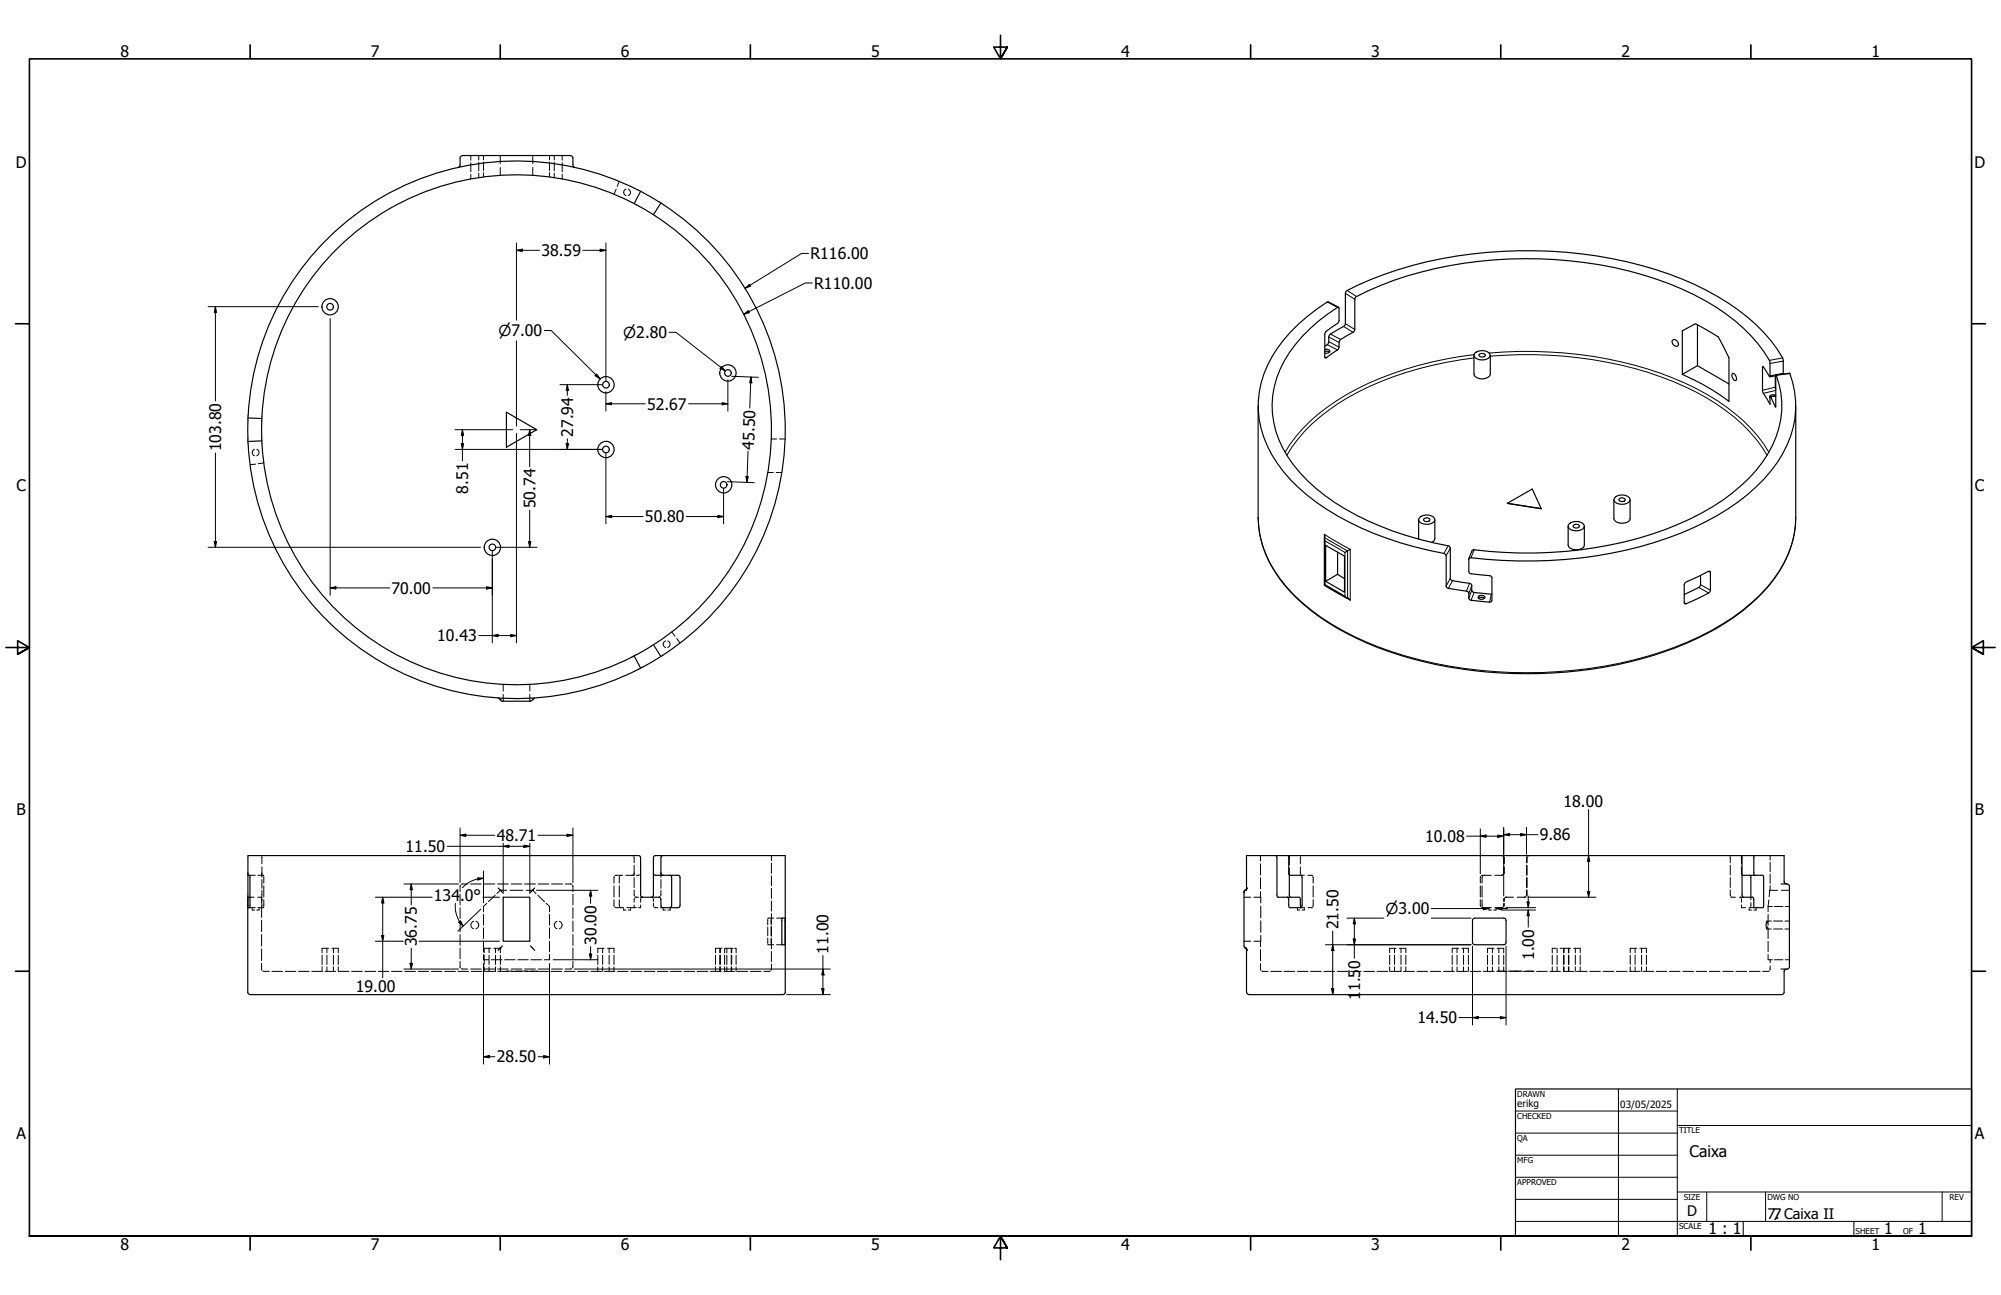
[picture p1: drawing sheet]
<svg xmlns="http://www.w3.org/2000/svg" width="864mm" height="559mm" viewBox="0 0 864 559" stroke-linecap="round" stroke-linejoin="round" font-family="sans-serif">
<!-- layer: Hidden (ANSI) -->
<g fill="none" stroke="#000" stroke-width=".43">
<path d="M203.2 67.1v2.1M203.2 70.2v4M203.2 75.2v2M206.6 67.1v1.9M206.6 70v3.8M206.6 74.7v1.9M208.7 67.1v1.9M208.7 69.9v3.7M208.7 74.5v1.8M215.9 67.1v3.4M215.9 72.3v3.3M229.9 67.1v3.4"/>
<path d="M229.9 72.3v3.3M237.2 67.1v1.9M237.2 69.9v3.7M237.2 74.5v1.8M239.2 67.1v1.9M239.2 70v3.8M239.2 74.7v1.9M242.6 67.1v2.1M242.6 70.2v4M242.6 75.2v2M267.3 78.2l-.9 2.3M265.9 81.6l-.9 2.2"/>
<path d="M270.2 81.6a1.47 1.47 0 0 0-1 1.4 1.47 1.47 0 0 0 1 1.4M271.1 81.6a1.48 1.48 0 0 1 1 1.4 1.48 1.48 0 0 1-1 1.4M109.9 193.9a1.47 1.47 0 0 0-1.1 1.4 1.47 1.47 0 0 0 1.1 1.4M110.8 193.9a1.47 1.47 0 0 1 1 1.4 1.47 1.47 0 0 1-1 1.4M113.9 199.8l-2.5 .3M332.8 189.4h2.4M336.4 189.4h2.4M110.3 200.3l-2.4 .2M331.3 203.9h2.5M335 203.9h2.4M287.3 276.6a1.44 1.44 0 0 0-1.1 1.4 1.44 1.44 0 0 0 1.1 1.4M288.2 276.6a1.45 1.45 0 0 1 1 1.4 1.45 1.45 0 0 1-1 1.4"/>
<path d="M289.9 272.7l1.4 1.9M292 275.5l1.5 1.9M217.2 295.3v2.9M217.2 299.7v2.9M228.7 295.3v2.9M228.7 299.7v2.9M107.8 377.7h2.4M111.3 377.7h2.4l.1 .3M113 377.3v.4M113 369.2v.3M113 369.8v2.9M113 374.1v4.5"/>
<path d="M113 379.5v3.8M113.9 378.3v2.8M265.1 378.2l-.1 2.9M267.4 378.2l-.1 2.9M268.2 377.7l-.4 .1M268.7 377.7l-3.3 .1M270.1 377.7h3.6M272.8 369.2l.4 .1M273.2 377.5l-.4 .2M273.6 369.7l.1 2.6M273.7 376.7l-.1 .4M273.7 373.4v4.2"/>
<path d="M273.7 378.7v4.3M276 377.5l-1.4 .2M276.5 376.7l-.1 .4M285.2 376.7v1.9M285.2 379.5v3.8M332.9 369.2v2.1M332.9 372.4v4.4M332.9 377.9v4.3M544 369.2v2.3M544 372.7v4.9M544 378.8v4.7M556.3 369.5l.1 .2"/>
<path d="M556.4 370l.1 3.1M556.5 374.6v2.9M561.2 374.1l.1 3M561.3 369.8l-.1 2.9M561.3 377.7h1.6M561.5 377.4l.3 .3M561.8 369.2l-.3 .2M564.5 377.7l2 .2M566.7 378.3v2.8M639 378.2l-.1 2.9M639.8 378.2l-.2 2.9M640.1 377.7l-.7 .1"/>
<path d="M640.4 377.7h3.2M640.7 377.7l-.6 .1M648 369.2l.5 .1M648.2 369.2l.5 .1M648.5 377.5l-.5 .2M648.7 377.5l-3.5 .2M648.8 369.7l.2 3M649 374.1l-.2 3M649 369.7l.2 3M649.2 374.1l-.2 3M658.8 373.4v4.2M658.8 378.7v4.3"/>
<path d="M658.9 369.7l-.1 2.6M659.1 373.4v4.2M659.1 378.7v4.3M659.2 369.7l-.1 2.6M659.8 369.2l-.5 .1M660.1 369.2l-.5 .1M746.3 369.2l.3 .2M746.7 369.8l.1 2.5M746.8 373.4v4.2M746.8 378.7v4.3M751.6 370v2.7M751.6 374.1v2.9"/>
<path d="M751.7 377.3l.1 .3M751.7 369.5l-.1 .2M764 369.2v2M764 372.2v4M764 377.2v4M107.8 391.7h2.4M107.9 387.2h1.7M108.8 392.3v.4h1.1M108.8 391.7v.3M111.3 387.2h1.7M111.8 392.3v.4h-1M111.8 391.7v.3"/>
<path d="M112.9 387.2v2.4M112.9 390.9v5M112.9 397.1v4.9M113 386.8v.4M113 387.2v.3M113 391.4v.3M113 384.2v2.3M113 387.9v1.1M113 389.8v1.2M113.8 391.4l-.1 .3h-2.4M113.9 382.3v4.8M113.9 388.2v2.8"/>
<path d="M198.6 385.9v4.6M198.6 391.7v4.6M198.6 397.4v4.7M198.7 382l-.1 2.7M201.9 381.4l-2.8 .2M203.1 381.4h4.6M204.4 397.6a1.65 1.65 0 0 0-1.2 1.6 1.65 1.65 0 0 0 1.2 1.5M205.4 397.6a1.65 1.65 0 0 1 1.2 1.6 1.65 1.65 0 0 1-1.2 1.5M208.7 394.6v4.6M208.9 381.4h4.7M210.1 389.8l-1.4 1.4v2.2M213.7 386.3l-2.9 2.8"/>
<path d="M214.8 381.4h4.6M218.7 384.2h-2.8l-1.5 1.4M220.1 384.2h5.6M220.6 381.4h4.6M226.4 381.4h4.7M227.1 384.2h2.8l1.4 1.4M232.1 386.3l2.8 2.8M232.2 381.4h4.7M235.7 389.8l1.5 1.4v2.2M237.2 394.6v4.6M238.1 381.4h4.7M240.4 397.6a1.65 1.65 0 0 0-1.2 1.6 1.65 1.65 0 0 0 1.2 1.5"/>
<path d="M241.4 397.6a1.65 1.65 0 0 1 1.2 1.6 1.65 1.65 0 0 1-1.2 1.5M243.9 381.4l2.9 .2M247.1 382l.2 2.7M247.3 385.9v4.6M247.3 391.7v4.6M247.3 397.4v4.7M265 388.2l.1 3M265 382.3v4.8M265.4 391.5l3.6 .2M267.3 388.2l.1 3M267.3 382.3v4.8M267.8 391.5l.4 .2"/>
<path d="M269.2 392.3v.4h.9M269.2 391.7v.3M270.6 391.7h4M272.2 392.3v.4h-1.1M272.2 391.7v.3M273.7 384l.1 2.7M273.7 390.5v1.2M273.8 387.7l-.1 1.6M274.1 387l.5 .2M274.6 387.2l-.5 .1M274.6 387.2h.9M276.4 387.2h1l-.5 .1"/>
<path d="M276.5 390.5v1.2h-1M276.6 387.7l-.1 1.6M281.2 387.2l.4 .1M281.9 387.7l.1 1.3M282 389.8l.1 1.4M282.4 391.5l1.5 .2M284.8 387l-.4 .2M285 391.7h1.1M285.2 384.2l-.1 2.5M286.2 392.3v.4h1M286.2 391.7v.3M289.2 392.3v.4h-1"/>
<path d="M289.2 391.7v.3M331.3 396.8v2.3M331.3 400v3.8M332.8 396.2v.3M332.8 396.8v2.3M332.8 400v3.8M332.9 383.3v4.4M332.9 388.7v4.4M332.9 394.2v4.4M332.9 399.7v4.3M333.9 396.2h-2.4l-.1 .3M335.2 396.2h2.4"/>
<path d="M536.9 387.2h2.9M537 384.6l-.1 .5M537.9 383.9l-.7 .4M538.3 383.2l-.1 .3M541.2 387.2h2.9v2.5M544 384.7v2.5M544.1 391v5M544.1 397.3v5M559.9 392.3v.4h1.1M559.9 391.7v.3M561.3 391.7h1.6v.3M561.6 391.6h.1"/>
<path d="M562.9 392.3v.4h-1M566.5 391.5l-2 .2M566.7 388.2v2.9M566.7 382.3v4.8M638.9 388.2l.1 3M638.9 382.3v4.8M639.4 391.5l.7 .2M639.6 388.2l.2 3M639.6 382.3v4.8M640.1 391.5l.6 .2M640.4 391.7h3.2M642.6 392.3v.4h1"/>
<path d="M642.6 391.7v.3M645.7 392.3v.4h-1M645.7 391.7v.3M648.5 391.5l-.5 .2M648.7 391.5l-3.5 .2M649 389.8l-.2 1.4M649.1 387.7l-.1 1.3M649.2 389.8l-.2 1.4M649.4 387.7l-.2 1.3M650.2 387.2l-.5 .1M653.2 387.2l-3.7 .1M658.3 387l-3.6 .2"/>
<path d="M658.6 387l-.6 .2M658.8 384l-.2 2.7M659.1 384l-.2 2.7M746.8 384v2.6M747 387l2 .2M750.7 387.2h1.6M751.1 387.2l.3 .2M751.5 387.8l.1 1.5M751.6 390.5v1.2h1.8M754.9 392.3v.4h1M754.9 391.7v.3M755.1 391.7h1.8"/>
<path d="M755.5 391.4l-.2 .3M755.6 389.5v1.5M755.6 387.2v1.1M757.9 392.3v.4h-1M757.9 391.7v.3M762.5 397.4h2M762.8 398.5l-.3-1.1-.3 1.8 .3 1.7 .3-1M763.1 391.2v2.2M763.1 394.6v4.6M763.1 391.2h1.8M763.4 388.4l-.3 2.8M764 382.1v2.1"/>
<path d="M765.4 397.4h4M765.8 391.2h3.7M767.2 384.2h-3.4l-.3 2.8M768.9 384.2h3.4M770.3 397.4h2M770.4 391.2h1.9M112.9 403.3v4.9M112.9 409.5v5M112.9 415.7l.1 3M113.4 419l2.8 .2M117.3 419.2h4.6M123.1 419.2h4.6"/>
<path d="M128.8 419.2h4.6M134.6 419.2h4.5M139 412.2v4M139 417.2v2M140.3 419.2h4.6M141.1 409.2v2M141.1 412.2v4M141.1 417.2v2M141.8 409.2h-2.8v2M143.2 409.2h2.8v2M143.9 409.2v2M143.9 412.2v4"/>
<path d="M143.9 417.2v2M146 412.2v4M146 417.2v2M146 419.2h4.6M151.8 419.2h4.5M157.5 419.2h4.6M163.3 419.2h4.5M169 419.2h4.5M174.7 419.2h4.6M180.5 419.2h4.5M186.2 419.2h4.6M191.9 419.2h4.6"/>
<path d="M197.7 419.2h4.5M198.6 414.8l.1 2.8M198.6 403.3v4.6M198.6 409.1v4.6M199.1 418l2.8 .1M203.1 418.1h4.6M203.4 419.2h4.6M208.7 400.4v4.5M208.7 406.1v4.6M208.7 411.9v2.2h2.2M208.9 418.1h4.7M209 412.2v4"/>
<path d="M209 417.2v2M209.1 419.2h4.6M211.1 409.2v2M211.1 412.2v4M211.1 417.2v2M211.8 409.2h-2.8v2M212.1 414.1h4.6M213.2 409.2h2.8v2M213.9 409.2v2M213.9 412.2v4M213.9 417.2v2M214.8 418.1h4.6"/>
<path d="M214.9 419.2h4.6M216 412.2v4M216 417.2v2M217.8 414.1h4.5M218.6 419h2.6M218.6 419v.1M220.6 418.1h4.6M220.6 419.2h4.6M222.4 419h5.3M223.5 414.1h4.5M226.4 418.1h4.7M226.4 419.2h4.5"/>
<path d="M229 419h2.6M229.2 414.1h4.5M231.6 419v.1M232.1 419.2h4.6M232.2 418.1h4.7M237.2 411.9v2.2h-2.3M237.2 400.4v4.5M237.2 406.1v4.6M237.8 419.2h4.6M238.1 418.1h4.7M243.6 419.2h4.6M246.8 418l-2.9 .1"/>
<path d="M247.3 414.8l-.2 2.8M247.3 403.3v4.6M247.3 409.1v4.6M249.3 419.2h4.6M255 419.2h4.6M258 412.2v4M258 417.2v2M260.1 409.2v2M260.1 412.2v4M260.1 417.2v2M260.8 409.2h-2.8v2M260.8 419.2h4.6"/>
<path d="M262.2 409.2h2.8v2M262.9 409.2v2M262.9 412.2v4M262.9 417.2v2M265 412.2v4M265 417.2v2M266.5 419.2h4.6M272.2 419.2h4.7M278 419.2h4.6M283.7 419.2h4.6M289.4 419.2h4.7M295.2 419.2h4.6"/>
<path d="M300.9 419.2h4.6M306.6 419.2h4.7M308.8 412.2v4M308.8 417.2v2M310.6 409.2v2M310.6 412.2v4M310.6 417.2v2M310.9 409.2v2M310.9 412.2v4M310.9 417.2v2M311.6 409.2h-2.8v2M312.4 419.2h4.6"/>
<path d="M312.7 409.2v2M312.7 412.2v4M312.7 417.2v2M313 409.2h3.4M313.7 409.2v2M313.7 412.2v4M313.7 417.2v2M315.6 409.2v2M315.6 412.2v4M315.6 417.2v2M315.8 409.2v2M315.8 412.2v4"/>
<path d="M315.8 417.2v2M317.1 409.2h.6v2M317.7 412.2v4M317.7 417.2v2M318.1 419.2h4.6M323.8 419.2h4.7M331.3 404.7v2.3M331.4 407.4l.1 .3h2.4M332.4 419l-2.8 .2M332.8 407.4v.3M332.8 404.7v2.3M332.9 405.1v4.3"/>
<path d="M332.9 410.5v4.4M332.9 416l-.2 2.7M335.2 407.7h2.4M536.9 406.1h2.9M537.6 409.1l.3 .2M538.2 409.7l.1 .4M544 406.1v2.5M544 409.8v4.8M544 415.8l.1 2.9M544.1 403.6v2.5h-2.9M544.5 419l2.8 .2M548.4 419.2h4.6"/>
<path d="M554.2 419.2h4.5M559.9 419.2h4.6M565.7 419.2h4.5M571.4 419.2h4.6M577.2 419.2h4.5M582.9 419.2h4.5M588.6 419.2h4.6M594.4 419.2h4.5M599.8 412.2v4M599.8 417.2v2M601.9 409.2v2M601.9 412.2v4"/>
<path d="M601.9 417.2v2M602.6 409.2h-2.8v2M603.9 409.2h2.8v2M604.6 417.2v2h-4.5M604.6 409.2v2M604.6 412.2v4M605.8 419.2h4.6M606.7 412.2v4M606.7 417.2v2M611.6 419.2h4.5M617.3 419.2h4.6M623 419.2h4.6"/>
<path d="M626.7 412.2v4M626.7 417.2v2M628.8 417.2v2h4.5M628.8 409.2v2M628.8 412.2v4M629.5 409.2h-2.8v2M630.9 409.2h2.8v2M631.6 409.2v2M631.6 412.2v4M631.6 417.2v2M633.7 412.2v4M633.7 417.2v2"/>
<path d="M634.5 419.2h4.6M640.2 419.2h4.6M642 412.2v4M642 417.2v2M644.1 409.2v2M644.1 412.2v4M644.1 417.2v2M644.8 409.2h-2.8v2M646 419.2h4.6M646.2 409.2h2.8v2M646.4 419h3.1M646.4 419v.1"/>
<path d="M646.9 409.2v2M646.9 412.2v4M646.9 417.2v2M649 412.2v4M649 417.2v2M651 419h6M651.7 419.2h4.6M654 419v.1M657.4 419.2h4.7M658.6 419h2.9M661.5 419v.1M663.2 419.2h4.6"/>
<path d="M668.9 419.2h4.6M669.9 412.2v4M669.9 417.2v2M671.6 409.2h-1.7v2M672 409.2v2M672 412.2v4M672 417.2v2M673.3 409.2h4.5M674.6 419.2h4.7M674.8 409.2v2M674.8 412.2v4M674.8 417.2v2"/>
<path d="M675 409.2v2M675 412.2v4M675 417.2v2M676.9 409.2v2M676.9 412.2v4M676.9 417.2v2M677.1 409.2v2M677.1 412.2v4M677.1 417.2v2M679.2 409.2h2.8v2M679.9 409.2v2M679.9 412.2v4"/>
<path d="M679.9 417.2v2M680.4 419.2h4.6M682 412.2v4M682 417.2v2M686.1 419.2h4.6M691.8 419.2h4.7M697.6 419.2h4.6M703.3 419.2h4.6M703.6 412.2v4M703.6 417.2v2M705.7 409.2v2M705.7 412.2v4"/>
<path d="M705.7 417.2v2M706.4 409.2h-2.8v2M707.8 409.2h2.8v2M708.5 409.2v2M708.5 412.2v4M708.5 417.2v2M709.1 419.2h4.6M710.6 412.2v4M710.6 417.2v2M714.8 419.2h4.6M720.5 419.2h4.6M726.3 419.2h4.6"/>
<path d="M732 419.2h4.6M737.7 419.2h4.6M743.5 419.2h4.6M749.2 419.2h4.6M755 419.2h4.6M762.5 400.9h2M763.1 411.9v2.2h1.8M763.1 400.4v4.5M763.1 406.1v4.6M763.5 419l-2.8 .2M764 414.1v1.4M764 416.8l-.2 1.9"/>
<path d="M765.4 400.9h4M765.8 414.1h3.7M770.3 400.9h2M770.4 414.1h1.9"/>
</g>
<g fill="#000">
<circle cx="537.5" cy="384.1" r=".19"/>
<circle cx="537.6" cy="384.1" r=".19"/>
<circle cx="218.6" cy="419.2" r=".19"/>
<circle cx="231.6" cy="419.2" r=".19"/>
<circle cx="537.5" cy="409.1" r=".19"/>
<circle cx="537.6" cy="409.1" r=".19"/>
<circle cx="646.4" cy="419.2" r=".19"/>
<circle cx="654" cy="419.2" r=".19"/>
<circle cx="661.5" cy="419.2" r=".19"/>
</g>
<!-- layer: Visible (ANSI) -->
<g fill="none" stroke="#000" stroke-width=".51">
<path d="M198.6 68.1l-.1 3.4-.7 .7M199.5 67.2l-.6 .3-.3 .7M199.6 67.1h46.7M246.3 67.2l.7 .3 .3 .7M247.3 68.1v3.4l.7 .7M272.8 87.4l10 5.8M272.8 87.4a110 110 0 0 0-159.8 93.2M275.6 82.1a116 116 0 0 0-168.5 97.3M275.6 82l1.8 1M276.5 82.6l-2.8 5.3M277.4 83l5.5 3.2a116 116 0 0 1-5.6 201.7M282.9 93.2a110 110 0 0 1 0 184.5"/>
<path d="M285.2 87.6l-3.2 5M577.7 132.6l-4.4-2.4a67.7 67.7 0 0 0-26.2 27.4 40.9 40.9 0 0 0 4.1 42.3 81.6 81.6 0 0 0 31 25.4 153.9 153.9 0 0 0 41.4 13.7l.5 .8v13.1l.3 .6 .7 .4 8.2 1.3 .6 .5 .1 2.7 .9 .6 8 .8 .7-.1 .3-.6-.1-10.1-.5-.5-8.4-.9-.7-.3-.3-.7v-5.2l.3-.6a197.9 197.9 0 0 0 85.6-8.6 98.6 98.6 0 0 0 44.4-28.9 42 42 0 0 0 8.3-42.1l-6 .6M571.8 149.4l1-.7 .7-.9v-2.4l.4-1 6.6-4.1 .3-14.4a146.8 146.8 0 0 1 54.5-16.3 187.4 187.4 0 0 1 90.4 10.7 97.1 97.1 0 0 1 38.7 26.8l5 7.3 .2 1v6M571.8 150.8a1.66 1.66 0 0 1 2.2 .8 1.66 1.66 0 0 1-2.2 .7M571.8 151.6h1.1l.9 .4M636.1 153.3v8.2a4.1 4.1 0 0 0 7.1 0v-8.2M636.5 152.4a4.9 4.9 0 0 1 6.4 .2 1.65 1.65 0 0 1-1.2 2.3 4.5 4.5 0 0 1-5.5-1.2zM638.3 153.1a1.57 1.57 0 0 1 2.7 .4 1.57 1.57 0 0 1-2.7-.4zM721.7 146.9a1.69 1.69 0 0 1 2.2 .3 1.69 1.69 0 0 1 .1 2.2 1.95 1.95 0 0 1-2.3-2.5zM732.6 140.1v17.7l13.6 7.9M732.6 157.8l-6.5 3.7v-18.8l5.6-3 9.9 5.7 4.6 9v18.8a96.8 96.8 0 0 0-20.1-11.7M107.1 179.4l-.1 11.1"/>
<path d="M218.6 177.9l13 7.5-13 7.6zM543 175.1v48.2a47.4 47.4 0 0 0 13.8 32 108.2 108.2 0 0 0 47.7 27.5 190.2 190.2 0 0 0 118.8-3.3 98.7 98.7 0 0 0 40.5-27.2 46.8 46.8 0 0 0 11.2-29v-48.2M747.8 161.1a2.2 2.2 0 0 1 1.4 3.1 2.2 2.2 0 0 1-1.4-3.1zM764 171.1l2.4-.4a1.74 1.74 0 0 0-2.7 .6l.2 .3M766.2 162.2l.2 5.9M766.4 162.2l-.1 13.5-2.1-4.4-.2-.2-.1 .5v2.8l-3.2-5.7v-10.4h.3l2.8 4.3v-6.5a59.2 59.2 0 0 0-19-20.7 134.7 134.7 0 0 0-60.5-22.1 177.7 177.7 0 0 0-88.5 9.9l-5.3 2.3-5.6 3-.3 14.1-.3 .6-5.7 3.3-.6 .9-.1 2.4-.4 1-5.6 3.7-.1-10.6 .6-1 5.3-3.8v-6.5a63.6 63.6 0 0 0-25.3 26.8 39.2 39.2 0 0 0 5.8 41.2 86.5 86.5 0 0 0 37.3 26.3 157.2 157.2 0 0 0 29.8 8.7l.6 .9 .1 13.4 .9 .7 7.7 1.2 .6 .9 .1 2.3 .5 .5 8.1 .9M766.4 162.2v-.4a37.3 37.3 0 0 1-3.4 34.1 76.6 76.6 0 0 1-33.5 28 168.4 168.4 0 0 1-80.2 14.5l-13.4-1.2-.5 .3-1.5 3.6M766.4 162.1l-2.6 .5M107 190.5l.1 1M107 180.3l6 .3M107.1 191.5a116 116 0 0 0 170.3 96.3M113 181.6l-.1 6a110 110 0 0 0 159.9 95.9"/>
<path d="M113 180.6v1M113 190.2l-6 .3M650.6 217.2l10.7-6.2 3.9 8.5zM650.6 217.2l14.6 2.3M696.5 215.6v8.2a3.9 3.9 0 0 0 5.6 1.6l1.3-1 .1-.6v-8.2M696.9 214.8a4.8 4.8 0 0 1 6.4 .1l.2 .6a3.6 3.6 0 0 1-4.7 2 1.89 1.89 0 0 1-1.9-2.7zM698.7 215.4a1.55 1.55 0 0 1 1.5-.6 1.55 1.55 0 0 1 1.2 1 1.55 1.55 0 0 1-1.5 .7 1.55 1.55 0 0 1-1.2-1.1zM571.6 230.6l.1 1.4M571.6 232.5v20l9.6 5.5M571.7 232l.2 1.4M571.7 232h.1M572.1 235.3l8.2 4.7v15.5l-8.2-4.7z"/>
<path d="M577.3 238.3v9.5l3 1.9M581.6 237.7l-1.1 .7M581.6 237.7h.1M582.7 237l-1.1 .7M612.3 224.3v8.3M612.6 223.4a4.3 4.3 0 0 1 6.7 .8 3.6 3.6 0 0 1-4.8 1.9 1.89 1.89 0 0 1-1.9-2.7zM614.7 223.7a1.47 1.47 0 0 1 2.4 .8 1.49 1.49 0 0 1-1.5 .6 1.49 1.49 0 0 1-1.2-1.1zM619.3 224.3v8.1l-.2 .6-1.2 1.1M676.8 227v8.2a3.9 3.9 0 0 0 5.6 1.7l1.2-1.1 .2-.6v-8.2M677.2 226.1a4.3 4.3 0 0 1 6.6 .8 3.6 3.6 0 0 1-4.8 2 1.92 1.92 0 0 1-1.8-2.8zM679.3 226.4a1.48 1.48 0 0 1 2.3 .9 1.49 1.49 0 0 1-1.5 .6 1.49 1.49 0 0 1-1.2-1.1zM571.9 252.3l-.3 .2"/>
<path d="M577.3 247.8l-5.2 3M580.5 257.2l2.2 1.8M638 258.2l1.1-.5 1.6 .5M638.3 257.2a1.87 1.87 0 0 1 2.6 .6 1.84 1.84 0 0 1-3 .1zM727.4 251.3l10-4.8 .7 .2 .1 8-.3 .7-5.2 2.9-5.3 2.3-.5-.6v-7.7zM733.9 248.3v4l-.4 .9-6.6 3.3M281.2 278.8l-6.6 3.8M282 278.2l3.2 5.1M282.8 277.7l-1.6 1M273.7 283l-.9 .5M273.7 283l2.8 5.3M274.6 282.5l-.9 .5"/>
<path d="M214.9 301.2l.6 .1 .5 .9 .8 .4h12.1l1.9-1.4M107 376.7l.1 1 .8 .3-.1 13.7h-.7l-.1-.3 .1-22.2h168.5l.6 .2 .3 .7v16l.2 .8 .7 .3h7.3l.5 1 .1 2.8 .5 .6h7.3l.4-.9-.2-12.7-.6-.3h-9.9l-.5-.3-.3-.7M286.1 369.2l-.6 .2-.3 .7v6.6l.3 .7 .6 .3M289.1 377.7l.5 .3 .3 .7v12l-.3 .7-.5 .3M550.7 369.2l.4 .9 .1 16.8 .4 .3h9.3l.3 .6v2.9l.4 .9M555.9 369.2l.4 .3M556.5 377.5v9l.4 .7M556.7 369.2l-.5 .6 .1 7.6 .4 .3h4.6l.6 .6-.1 13.1-.5 .3-4.8-.1-.3-.6-.1-3.2-.5-.6M751.3 369.2l.5 .9 .2 16.8 .3 .3h4.3l.3 1v3.5h3.9l.4-1-.2-12.7-.2-.3h-3.4M751.8 377.6l5.6 .1M752 369.2l-.3 .3M755.3 377.7l.3 1v8.5"/>
<path d="M757.4 369.2l-.5 .6v7.3l.5 .6M107.9 387.2h-1v40.9l.3 .7 .7 .3M214.9 383.2l1.9 1.9M217.2 387.2h11.5v18.9h-11.5zM230.8 383.2l-1.9 1.9M281.2 387.2l.5-.3 .3-.8v-16l.5-.8 56.4-.1v59l-.3 .6-.7 .3M337.6 396.2h1.2v11.5h-1.2l-.2-.3zM537.5 384.1l-.6 1M537.5 384.1h.1M538.3 383.2l-.7 .9M635.8 396.4l.7-.2h12.5a.9 .9 0 0 1 1 1v9.5l-.3 .7-.7 .3h-12.5l-.7-.3-.3-.7v-9.5zM768.7 381.4h2.6"/>
<path d="M771 381.4l-.7-.3-.3-.7v-11.2h-232v14l-1.1 1.8v23.2l.6 .9M771.3 381.4l.7 .3 .3 .7v34.8M216.8 408.2l-1.9 1.9M228.9 408.2l1.9 1.9M537.4 409.1l.6 .9v18.2M537.5 409.1h.1M537.6 409.1l.7 1M768.7 418.1h2.6M771 418.2l-.7 .3-.3 .7v9l-.3 .6-.7 .3M772.3 417.2l-.3 .7-.7 .2M107.9 429.2h230M538 428.1l.3 .7 .7 .3"/>
<path d="M539 429.2h230"/>
<circle cx="142.5" cy="132.4" r="1.43"/>
<circle cx="142.5" cy="132.4" r="3.5"/>
<circle cx="261.5" cy="166" r="1.43"/>
<circle cx="261.5" cy="166" r="3.5"/>
<circle cx="314.2" cy="160.9" r="1.43"/>
<circle cx="314.2" cy="160.9" r="3.5"/>
<circle cx="261.5" cy="194" r="1.43"/>
<circle cx="261.5" cy="194" r="3.5"/>
<circle cx="312.3" cy="209.2" r="1.43"/>
<circle cx="312.3" cy="209.2" r="3.5"/>
<circle cx="212.5" cy="236.2" r="1.43"/>
<circle cx="212.5" cy="236.2" r="3.5"/>
</g>
<g fill="#000">
<circle cx="763.9" cy="171.6" r=".25"/>
<circle cx="581.6" cy="258.1" r=".25"/>
<circle cx="215.8" cy="301.9" r=".25"/>
<circle cx="229.9" cy="301.9" r=".25"/>
<circle cx="215.8" cy="384.1" r=".25"/>
<circle cx="229.9" cy="384.1" r=".25"/>
<circle cx="215.8" cy="409.1" r=".25"/>
</g>
<!-- layer: Visible Narrow (ANSI) -->
<g fill="none" stroke="#000" stroke-width=".43">
<path d="M572.8 130.3l4.4 2.4M580.6 139.6l4.1 2.6M580.6 126.6l4.1 2.6M581.4 125.3l4.1 2.7M571.8 154.1l.6 .3M572.8 148.7l4.4 2.3M573.5 145.4l4.4 2.4M573.5 147.4l4.4 2.4M574.2 144.1l4.4 2.4M579.9 140.8l4 2.6M636.1 154.4a142.5 142.5 0 0 0-58.9 20 67 67 0 0 0-21.8 22.1M636.2 153a143.5 143.5 0 0 0-59.5 20 68.4 68.4 0 0 0-22.1 22.1"/>
<path d="M642.7 152.3a172.1 172.1 0 0 1 84.4 13 83.4 83.4 0 0 1 34.1 26.3l2.2 3.5M643.2 153.7a177.3 177.3 0 0 1 78.5 10.8 85 85 0 0 1 38.8 28.5l2.1 3.5M761.1 158.5l-.4 .1M769.4 154.4l-5.7 1.1M769.6 155.8l-5.7 1M766.2 175.5h.2M766.2 167.1l-5.5 1.3M766.4 170.9l-2.2 .4M766.4 168.5l-5.4 1.2M769.6 161.1l-5.7 1.1M772.5 161.2l-5.9 .7M543 223.3a46.2 46.2 0 0 0 12.4 30.1 103.6 103.6 0 0 0 45.6 27.9 191.3 191.3 0 0 0 121.8-2 101.9 101.9 0 0 0 39.9-25.9 45.6 45.6 0 0 0 12.3-30.1"/>
<path d="M571.6 230.6l11.1 6.4v22l-11.1-6.5zM571.7 232l9.9 5.7v20.4M571.9 233.4l8.6 5v18.8l-8.6-4.9zM625 235.5l-1.8 3.3M625.9 236.5l-1.8 3.3M636.2 237.2l-1.3 3.5M625.9 249.6l-1.8 3.3M626.9 250.6l-1.8 3.3M634.2 251.7l-1.3 3.4M635.2 252.7l-1.3 3.3M635.2 254.7l-1.3 3.4M636.2 255.7l-1.3 3.3"/>
<path d="M643.6 256.4l-.7 3.4M733.2 253.5l4.2 2.4M733.9 252.3l4.3 2.4M737.4 246.5l.8 .5M726.9 260l.8 .5"/>
</g>
<!-- layer: Border (ANSI) -->
<g fill="none" stroke="#000" stroke-width=".7">
<path d="M107.9 19.4v6M215.9 19.4v6M323.8 19.4v6M431.8 15.2v10.2l-2.9-5.1h5.8l-2.9 5.1 2.9-5.1M539.8 19.4v6M647.7 19.4v6M755.6 19.4v6M6.7 139.7h6M850.9 139.7h6M2.5 279.4h10.2l-5.1-2.9v5.8l5.1-2.9-5.1 2.9M861.1 279.4h-10.2l5.1-2.9v5.8l-5.1-2.9 5.1 2.9M6.7 419.1h6"/>
<path d="M850.9 419.1h6M12.7 533.4v-508h838.2v508h-838.2h838.2M107.9 533.4v6M215.9 533.4v6M323.8 533.4v6M434.7 538.5l-2.9-5.1 2.9 5.1h-5.8l2.9-5.1v10.2M539.8 533.4v6M647.7 533.4v6M755.6 533.4v6"/>
</g>
<!-- layer: Title (ANSI) -->
<g fill="none" stroke="#000" stroke-width=".43">
<path d="M654 479.4h69.9M698.5 469.9v63.5M723.9 469.9v63.5M654 488.9h69.9M654 498.5h69.9M723.9 485.6h127M654 508h69.9M654 517.5h69.9M723.9 514.3h127M736.6 514.3v12.7M762 514.3v12.7M838.2 514.3v12.7"/>
<path d="M654 527h196.9M752.3 527v6.4M800.1 527v6.4"/>
</g>
<path d="M654 469.9h196.9v63.5h-196.9z" fill="none" stroke="#000" stroke-width=".51"/>
<!-- layer: Dimension (ANSI) -->
<g fill="none" stroke="#000" stroke-width=".43">
<path d="M222.9 108l2.5-.5v1zM222.9 108h10M222.9 104.8v33.4M251.5 108h10M259 107.5l2.5 .5-2.5 .5zM261.5 104.8v59.6M349 109.3h-3.1l-24.3 15.1M89.8 132.3h47.6M93 132.3l.5 2.6h-1zM93 132.3v40.7M142.5 137.5v119.4M321 135.6l2-1.6 .4 .9z"/>
<path d="M321.6 124.4l1.8-1.7 .6 .8zM350.6 122.1h-3.1l-26.5 13.5M222.9 147.1v36.7M234.9 142.6h3l21.1 20.9M288.7 143.4h3l21.4 16.7M311.4 158.1l1.7 2-2.3-1.2zM241.7 166h18.2M244.9 166l.5 2.5h-1.1zM244.9 166v4.6M256.9 162.1l.7-.7 1.4 2.1zM261.5 174.2l2.5-.5v1zM261.5 174.2h17"/>
<path d="M261.5 169v8.4M297.2 174.2h16.9M311.7 173.7l2.4 .5-2.4 .5zM314.1 163.9v13.5M315.7 162.4l11.6 .4M324.1 162.7l.4 2.5h-1zM324.1 162.7l-.5 13.4M93 195.5v40.7M196.4 193.9h63.5M196.4 185.4h24.9M199.1 191.5h1l-.5 2.4zM199.6 185.4l.5 2.5h-1z"/>
<path d="M199.6 185.4v13.5M222.9 187v90.4M224.5 185.4h7.3M228.6 185.4l.5 2.5h-1zM228.6 185.4v16M244.3 191.5h1.1l-.5 2.4zM244.9 189.3v4.6M261.5 195.5v30.6M322.8 194.8l-.5 13.4M312.3 210.8v15.3M313.9 207.8l11.6 .5M321.9 205.7h1.1l-.7 2.5z"/>
<path d="M89.8 236.2h117.6M92.5 233.7h1l-.5 2.5zM212.5 237.7v39.7M214.1 236.2h17.7M228.1 233.7h1l-.5 2.5zM228.6 220.2v16M261.5 222.9l2.5-.5v1zM261.5 222.9h16.1M296.2 222.9h16.1M309.8 222.4l2.5 .5-2.5 .5zM142.5 253.7l2.5-.5v1zM142.5 253.7h25.6"/>
<path d="M186.8 253.7h25.7M210 253.2l2.5 .5-2.5 .5zM206.6 274.3h16.3M212.5 274.3l2.4-.6v1.1zM220.4 273.7l2.5 .6-2.5 .5zM198.6 357.3v23.5M244.7 359.9l2.6 .5-2.6 .5zM247.3 357.3v23.5M638.9 357.6v19.5M649 357v29.6M656.3 359.7l2.5 .5-2.5 .5zM658.8 357v11.6"/>
<path d="M685.6 349.3v37.9M193 365.2h35.7M198.6 360.4l2.4-.5v1zM198.6 360.4h15M206.1 378.8l2.6 .2-2.5 .7zM208.7 379a12.5 12.5 0 0 0-9.1 4M208.7 375.8v13.8M217.2 365.2l2.4-.5v1zM217.2 363.9v21.7M226.1 364.7l2.6 .5-2.6 .5zM228.7 363.9v21.7M232.2 360.4h15.1"/>
<path d="M633 360.8h16M638.9 360.8l2.4-.5v1zM646.4 360.3l2.6 .5-2.6 .5zM649 360.2l2.4-.5v1zM649 360.2h14.7M685.6 369.2l.5 2.5h-1zM162 387.2h24.5M165.2 387.2l.5 2.4h-1zM165.2 387.2v34.8M174.3 381.4h23.6M177.5 381.4l.5 2.5h-1zM177.5 381.4v9.1"/>
<path d="M196.5 389.8a12.2 12.2 0 0 0 1.8 7.9M197.9 398l.9-.7 1.1 2.3zM198.4 397.6l1.5 2M207.5 392.3l-9.9 9.5M208.4 387.2h7.2M231.5 384.2h26.6M254.9 384.2l.5 2.5h-1zM254.9 384.2v5.6M581.3 396.2h15.9M584.5 396.2l.5 2.5h-1zM584.5 396.2v17.3M617.7 392h24.9"/>
<path d="M617.7 396.2h17.2M640.1 391.5l2.5 .5-2.5 .6zM645.7 392l2.4-.5v1.1zM645.7 392h4.9M648.1 392.7h14.6M649.8 391.7h12.9M659.1 389.2h.9l-.4 2.5zM659.4 387.2h29.4M659.6 392.7l.4 2.5h-.9zM659.6 386.7v5M659.6 392.7v7.4M685.1 384.7h1l-.5 2.5z"/>
<path d="M162 406.1h12.1M164.7 403.7h1l-.5 2.4zM174.3 418.1h23.6M177 415.7h1l-.5 2.4zM177.5 409.1v9M180.8 406.1h34.8M208.7 415.8v43.4M237.2 415.8v43.4M238.8 414.1h19.3M247.8 418.1h110.5M254.4 411.7h1l-.5 2.4zM254.9 408.5v5.6"/>
<path d="M355.2 418.1l.5 2.6h-1.1zM355.2 412.3v16.9M572 407.7h62.9M575.2 407.7l.5 2.4h-1zM575.2 401.8v27.4M584 405.2h1l-.5 2.5zM635.5 408.2v34.1M650 408.2v34.1M339.5 429.2h18.8M354.6 426.7h1.1l-.5 2.5zM574.7 426.7h1l-.5 2.5zM629.6 439.1h20.4"/>
<path d="M635.5 439.1l2.5-.4v.9zM647.5 438.7l2.5 .4-2.5 .5zM208.7 456l2.4-.5v1zM208.7 456h4.9M232.2 456h5M234.6 455.5l2.6 .5-2.6 .5z"/>
</g>
<g fill="#000">
<path d="M222.9 108l2.5-.5v1zM259 107.5l2.5 .5-2.5 .5zM93 132.3l.5 2.6h-1zM321 135.6l2-1.6 .4 .9zM321.6 124.4l1.8-1.7 .6 .8zM311.4 158.1l1.7 2-2.3-1.2zM244.9 166l.5 2.5h-1.1zM256.9 162.1l.7-.7 1.4 2.1zM261.5 174.2l2.5-.5v1zM311.7 173.7l2.4 .5-2.4 .5zM324.1 162.7l.4 2.5h-1zM199.1 191.5h1l-.5 2.4z"/>
<path d="M199.6 185.4l.5 2.5h-1zM228.6 185.4l.5 2.5h-1zM244.3 191.5h1.1l-.5 2.4zM321.9 205.7h1.1l-.7 2.5zM92.5 233.7h1l-.5 2.5zM228.1 233.7h1l-.5 2.5zM261.5 222.9l2.5-.5v1zM309.8 222.4l2.5 .5-2.5 .5zM142.5 253.7l2.5-.5v1zM210 253.2l2.5 .5-2.5 .5zM212.5 274.3l2.4-.6v1.1zM220.4 273.7l2.5 .6-2.5 .5z"/>
<path d="M198.6 360.4l2.4-.5v1zM649 360.2l2.4-.5v1zM206.1 378.8l2.6 .2-2.5 .7zM217.2 365.2l2.4-.5v1zM226.1 364.7l2.6 .5-2.6 .5zM244.7 359.9l2.6 .5-2.6 .5zM638.9 360.8l2.4-.5v1zM646.4 360.3l2.6 .5-2.6 .5zM656.3 359.7l2.5 .5-2.5 .5zM685.6 369.2l.5 2.5h-1zM165.2 387.2l.5 2.4h-1zM177.5 381.4l.5 2.5h-1z"/>
<path d="M197.9 398l.9-.7 1.1 2.3zM254.9 384.2l.5 2.5h-1zM584.5 396.2l.5 2.5h-1zM640.1 391.5l2.5 .5-2.5 .6zM645.7 392l2.4-.5v1.1zM659.1 389.2h.9l-.4 2.5zM659.6 392.7l.4 2.5h-.9zM685.1 384.7h1l-.5 2.5zM164.7 403.7h1l-.5 2.4zM177 415.7h1l-.5 2.4zM254.4 411.7h1l-.5 2.4zM575.2 407.7l.5 2.4h-1z"/>
<path d="M584 405.2h1l-.5 2.5zM354.6 426.7h1.1l-.5 2.5zM355.2 418.1l.5 2.6h-1.1zM574.7 426.7h1l-.5 2.5zM635.5 439.1l2.5-.4v.9zM647.5 438.7l2.5 .4-2.5 .5zM208.7 456l2.4-.5v1zM234.6 455.5l2.6 .5-2.6 .5z"/>
</g>
<g font-size="6.9">
<text x="52.1" y="24.4">8</text>
<text x="160" y="24.4">7</text>
<text x="268" y="24.4">6</text>
<text x="375.9" y="24.4">5</text>
<text x="483.9" y="24.4">4</text>
<text x="591.8" y="24.4">3</text>
<text x="699.8" y="24.4">2</text>
<text x="807.7" y="24.4">1</text>
<text x="6.9" y="72.3">D</text>
<text x="852.1" y="72.3">D</text>
<text x="233.7" y="110.5">38.59</text>
<text x="349.8" y="111.8">R116.00</text>
<text x="351.3" y="124.6">R110.00</text>
<text x="279.3" y="176.7">52.67</text>
<text x="247.3" y="188.5" transform="rotate(-90 247.3 188.5)">27.94</text>
<text x="95.4" y="194.7" transform="rotate(-90 95.4 194.7)">103.80</text>
<text x="325.4" y="194.1" transform="rotate(-88 325.4 194.1)">45.50</text>
<text x="7.1" y="212">C</text>
<text x="202.1" y="213" transform="rotate(-90 202.1 213)">8.51</text>
<text x="852.4" y="212">C</text>
<text x="231.1" y="219.3" transform="rotate(-90 231.1 219.3)">50.74</text>
<text x="278.3" y="225.4">50.80</text>
<text x="168.9" y="256.2">70.00</text>
<text x="188.7" y="276.8">10.43</text>
<text x="7.2" y="351.7">B</text>
<text x="674.8" y="348.4">18.00</text>
<text x="852.4" y="351.7">B</text>
<text x="214.4" y="362.9">48.71</text>
<text x="615.1" y="363.3">10.08</text>
<text x="664.5" y="362.6">9.86</text>
<text x="175.1" y="367.7">11.50</text>
<text x="187.3" y="388.9">134</text>
<text x="198.6" y="388.9">.0°</text>
<text x="577.7" y="401" transform="rotate(-90 577.7 401)">21.50</text>
<text x="257.4" y="407.7" transform="rotate(-90 257.4 407.7)">30.00</text>
<text x="180" y="408.4" transform="rotate(-90 180 408.4)">36.75</text>
<text x="357.6" y="411.5" transform="rotate(-90 357.6 411.5)">11.00</text>
<text x="587" y="418.1" transform="rotate(-90 587 418.1)">0</text>
<text x="662.1" y="414.2" transform="rotate(-90 662.1 414.2)">1.00</text>
<text x="153.6" y="427.9">19.00</text>
<text x="587" y="431.4" transform="rotate(-90 587 431.4)">1</text>
<text x="587" y="427.7" transform="rotate(-90 587 427.7)">1.5</text>
<text x="611.8" y="441.6">14.50</text>
<text x="214.4" y="458.5">28.50</text>
<text x="7.1" y="491.4">A</text>
<text x="852.3" y="491.4">A</text>
<text x="729.2" y="499.1">Caixa</text>
<text x="737.4" y="532.6">1 : 1</text>
<text x="813.2" y="532.6">1</text>
<text x="827.8" y="532.6">1</text>
<text x="52.1" y="539.4">8</text>
<text x="160" y="539.4">7</text>
<text x="268" y="539.4">6</text>
<text x="375.9" y="539.4">5</text>
<text x="483.9" y="539.4">4</text>
<text x="591.8" y="539.4">3</text>
<text x="699.8" y="539.4">2</text>
<text x="807.7" y="539.4">1</text>
</g>
<g font-size="6.5">
<text x="215.1" y="145">⌀7.00</text>
<text x="269" y="145.8">⌀2.80</text>
<text x="598" y="394.5">⌀3.00</text>
</g>
<g font-size="6.3">
<text x="728.1" y="524.9">D</text>
<text x="762.8" y="526.2">77. Caixa II</text>
</g>
<g font-size="4.3">
<text x="654.8" y="477.8">erikg</text>
<text x="699.3" y="478">03/05/2025</text>
</g>
<g font-size="3.5">
<text x="654.8" y="473.2">DRAWN</text>
<text x="654.8" y="482.8">CHECKED</text>
<text x="724.7" y="488.9">TITLE</text>
<text x="654.8" y="492.3">QA</text>
<text x="654.8" y="501.8">MFG</text>
<text x="654.8" y="511.4">APPROVED</text>
<text x="726.7" y="517.7">SIZE</text>
<text x="762.8" y="517.7">DWG NO</text>
<text x="841.4" y="517.7">REV</text>
<text x="724.7" y="530.4">SCALE</text>
<text x="800.9" y="532.6">SHEET</text>
<text x="821.3" y="532.6">OF</text>
</g>
</svg>
